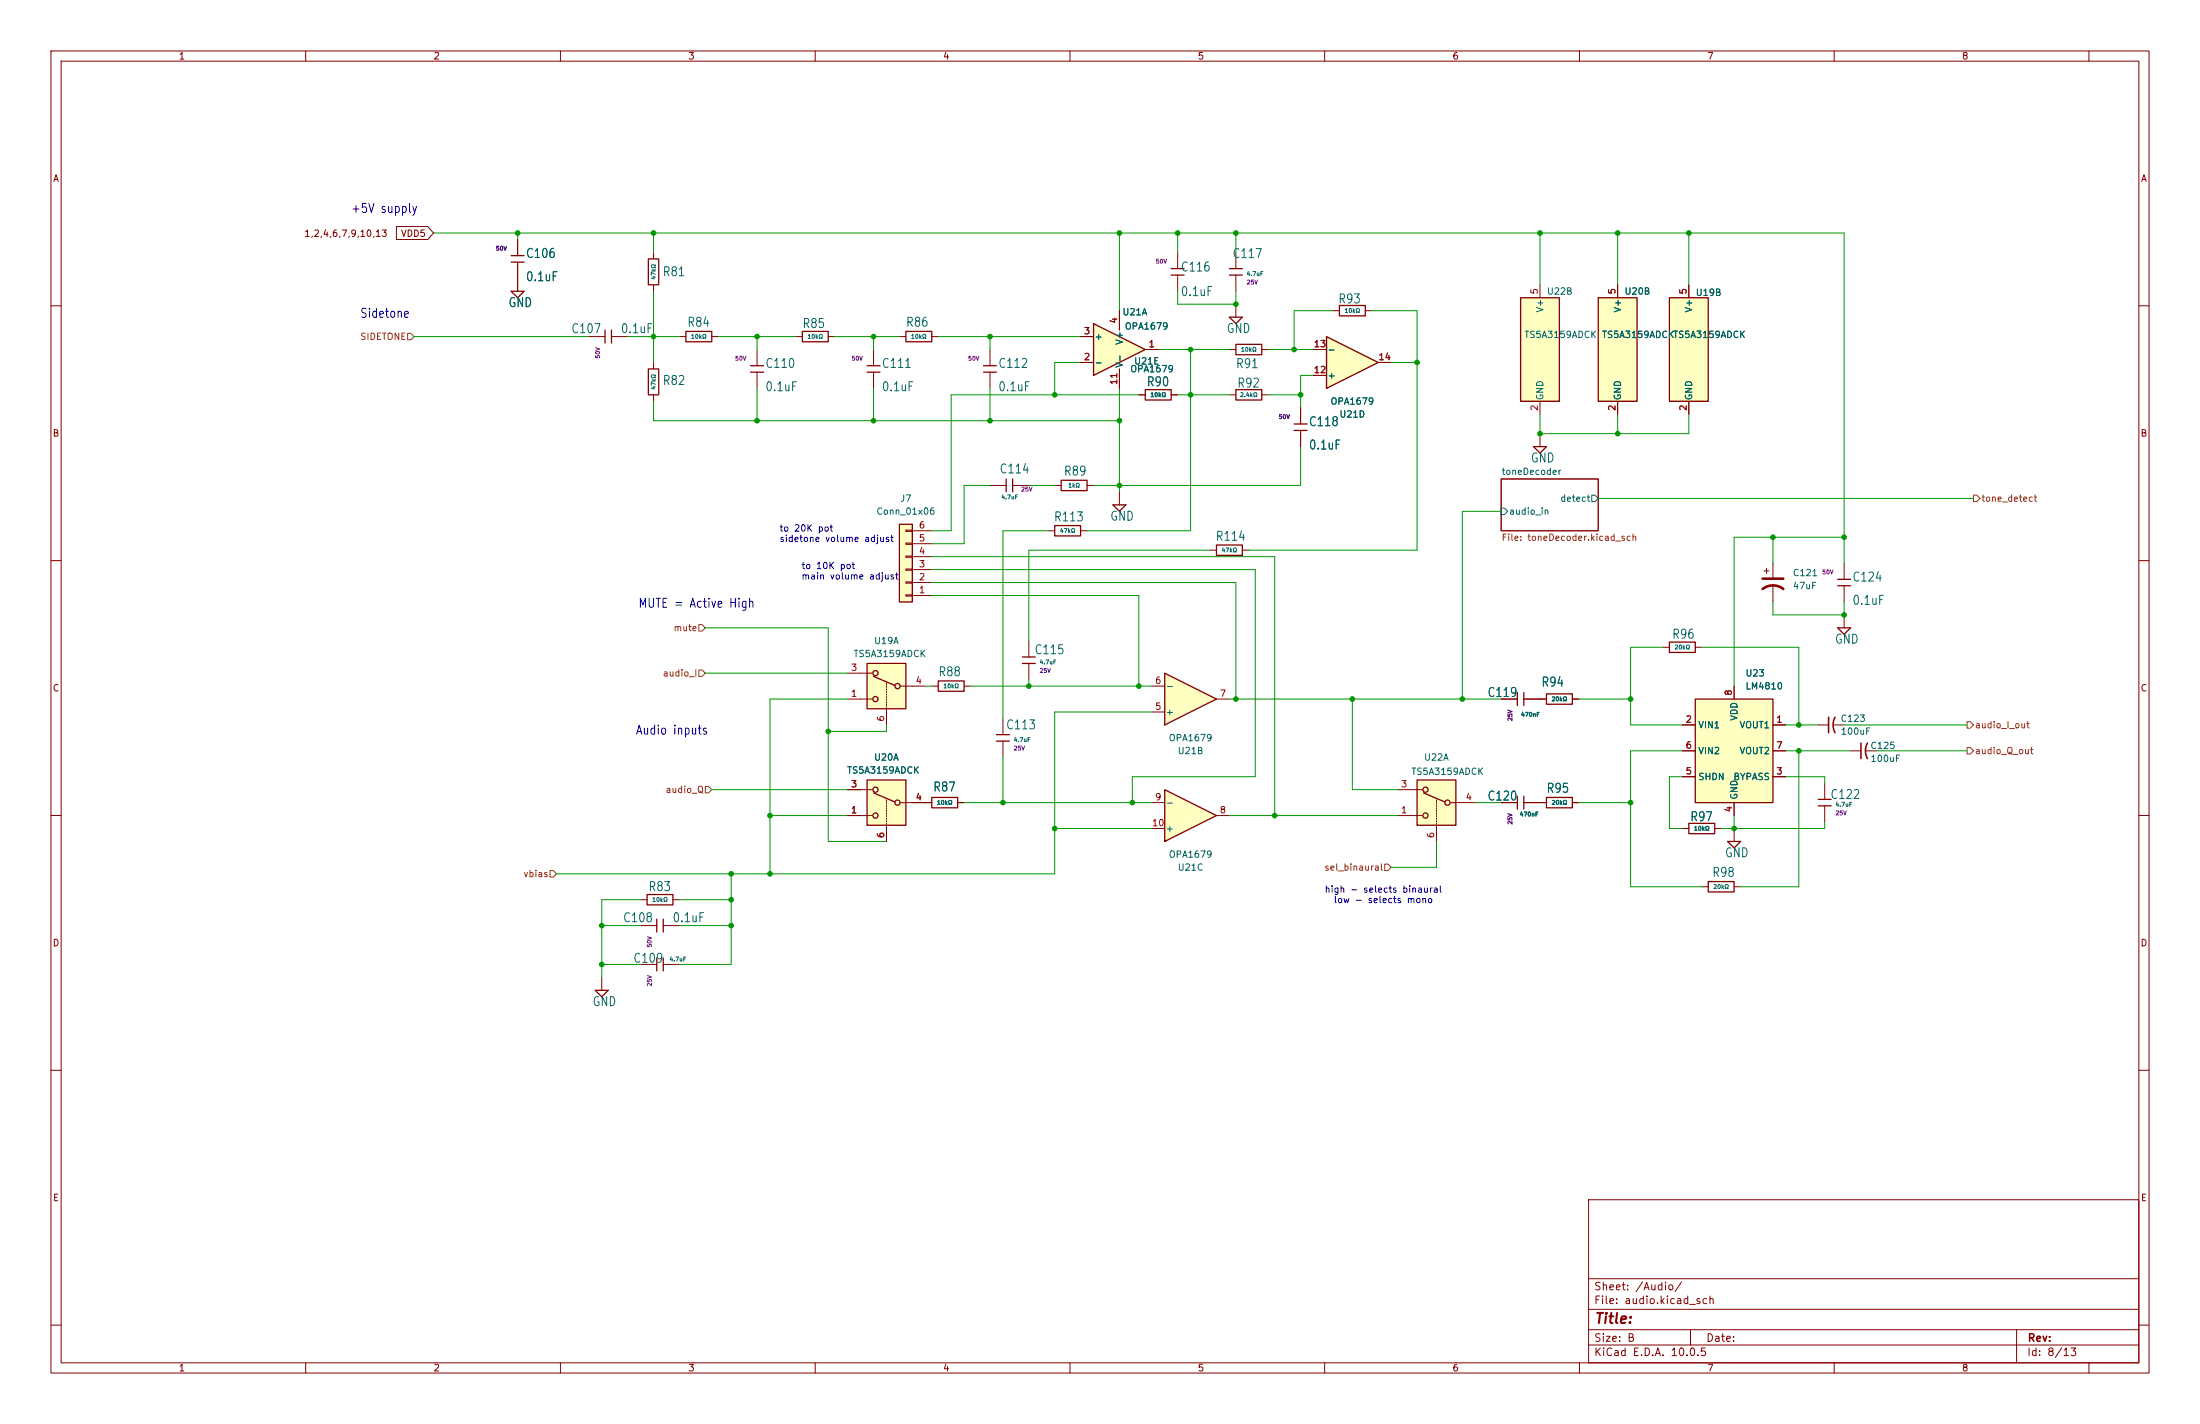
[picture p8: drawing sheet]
<svg xmlns="http://www.w3.org/2000/svg" width="432mm" height="279mm" viewBox="0 0 432 279" stroke-linecap="round" stroke-linejoin="round" font-family="sans-serif">
<g fill="none" stroke="#840000" stroke-width=".2">
<path d="M10 10h411.8v259.4h-411.8zM12 12h407.8v255.4h-407.8zM60 10v2M110 10v2M160 10v2M210 10v2M260 10v2M310 10v2M360 10v2M410 10v2M10 60h2M419.8 60h2"/>
<path d="M294.6 94h19.1v10.1h-19.1zM10 110h2M205.7 104.1h1.3M212.1 104.1h1.3M419.8 110h2M10 160h2M181.6 157.5h1.3M188 157.5h1.2M419.8 160h2M10 210h2M419.8 210h2M311.8 235.4h108v32h-108z"/>
<path d="M10 260h2M311.8 256.9h108M311.8 250.9h108M419.8 260h2M60 267.4v2M110 267.4v2M160 267.4v2M210 267.4v2M260 267.4v2M310 267.4v2M311.8 263.9h108M311.8 260.9h108"/>
<path d="M331.8 260.9v3M360 267.4v2M395.8 260.9v6.5M410 267.4v2"/>
</g>
<path d="M294.6 99.7h.7l.6 .6-.6 .7h-.7zM312.4 97.2h.7l.6 .6-.6 .6h-.7z" fill="none" stroke="#006464" stroke-width=".2"/>
<path d="M207 103.1h5.1v2.1h-5.1zM182.9 156.5h5.1v2h-5.1z" fill="none" stroke="#840000" stroke-width=".25"/>
<path d="M176.5 102.9h2.6v15.2h-2.6z" fill="#ffffc2"/>
<path d="M176.5 102.9h2.6v15.2h-2.6zM360.7 114.9h2.5M360.7 113.7h2.5M184.1 133.6h5.1v2h-5.1zM303.5 136.1h5.1v2.1h-5.1zM327.7 126h5v2h-5zM360.7 123.2h2.5l-1.3 1.3z" fill="none" stroke="#840000" stroke-width=".25"/>
<g fill="none" stroke="#840000" stroke-width=".2">
<path d="M177.8 116.7h1.3v.3h-1.3zM177.8 114.2h1.3v.2h-1.3zM177.8 111.6h1.3v.3h-1.3zM177.8 109.1h1.3v.2h-1.3zM177.8 106.6h1.3v.2h-1.3zM177.8 104h1.3v.3h-1.3zM179.1 116.8h3.8M179.1 114.3h3.8M179.1 111.8h3.8M179.1 109.2h3.8M179.1 106.7h3.8M179.1 104.1h3.8"/>
<path d="M346.2 112h1M346.7 111.5v1M348 110.5v2.8M348 114.8v3.3M361.9 110.5v3.2M361.9 114.9v3.2M182.9 134.6h1.2M189.2 134.6h1.3M302.3 137.2h1.2M308.6 137.2h1.3M326.4 127h1.3M332.7 127h1.3"/>
<path d="M361.9 120.7v2.5"/>
</g>
<path d="M345.9 115.6a3.3 3.3 0 0 1 4.1 0M345.9 113.5h4.1" fill="none" stroke="#840000" stroke-width=".51"/>
<path d="M170.2 153h7.6v8.9h-7.6z" fill="#ffffc2"/>
<g fill="none" stroke="#840000" stroke-width=".2">
<path d="M194.3 68.6v3.2M194.3 73v3.2M166.4 154.9h4.8M174 157v.2M174 157.5v.2M174 158v.2M174 158.5v.3M174 159v.3M174 159.5v.3M176.8 157.5h4.8M196.8 141v3.1M196.8 145.4v3.2"/>
<path d="M166.4 160h4.8M174 160v.3M174 160.5v.3M174 161v.3M174 161.5v.3M174 162.1v3"/>
</g>
<g fill="none" stroke="#840000" stroke-width=".25">
<path d="M193 73h2.6M193 71.8h2.6M170.2 153h7.6v8.9h-7.6zM171.4 155.6l4.2 1.8M195.6 144.1h2.5M195.6 145.4h2.5"/>
<circle cx="171.8" cy="154.9" r=".51"/>
<circle cx="176.1" cy="157.5" r=".51"/>
<circle cx="171.8" cy="160" r=".51"/>
</g>
<path d="M332.7 137.2h15.3v20.3h-15.3z" fill="#ffffc2"/>
<path d="M332.7 137.2h15.3v20.3h-15.3z" fill="none" stroke="#840000" stroke-width=".25"/>
<path d="M340.4 134.6v2.6M330.2 142.2h2.5M330.2 152.4h2.5M330.2 147.3h2.5M340.4 157.5v2.5M348 142.2h2.5M348 152.4h2.5M348 147.3h2.5" fill="none" stroke="#840000" stroke-width=".2"/>
<path d="M170.2 130.2h7.6v8.9h-7.6z" fill="#ffffc2"/>
<g fill="none" stroke="#840000" stroke-width=".2">
<path d="M223.5 77.5h1.3M229.9 77.5h1.2M166.4 132.1h4.8M166.4 137.2h4.8M174 134.1v.3M174 134.6v.3M174 135.1v.3M174 135.6v.3M174 136.1v.3M174 136.7v.2M174 137.2v.2M174 137.7v.2"/>
<path d="M174 138.2v.2M174 138.7v.2M174 139.2v3M176.8 134.6h4.8M356.9 142.2h2M358.1 153.7v3.1M358.1 158.1v3.2M359.9 142.2h2"/>
</g>
<g fill="none" stroke="#840000" stroke-width=".25">
<path d="M224.8 76.5h5.1v2h-5.1zM170.2 130.2h7.6v8.9h-7.6zM171.4 132.7l4.2 1.8M356.9 156.8h2.5M356.9 158.1h2.5"/>
<circle cx="171.8" cy="137.2" r=".51"/>
<circle cx="171.8" cy="132.1" r=".51"/>
<circle cx="176.1" cy="134.6" r=".51"/>
</g>
<path d="M358.9 140.7v3.1M360.2 140.7a3.2 3.2 0 0 0 0 3.1" fill="none" stroke="#840000" stroke-width=".3"/>
<path d="M214.6 63.5l10.2 5.1-10.2 5.1z" fill="#ffffc2"/>
<path d="M229.9 52.7h2.5M229.9 54h2.5M241.3 52.7h2.5M241.3 54h2.5M214.6 63.5l10.2 5.1-10.2 5.1zM254 84.5h2.5M254 83.2h2.5" fill="none" stroke="#840000" stroke-width=".25"/>
<path d="M231.1 49.5v3.2M231.1 54v3.2M242.6 49.5v3.2M242.6 54v3.2M212.1 71.1h2.5M212.1 66h2.5M219.7 61v3.8M219.7 72.4v3.8M224.8 68.6h2.5M255.3 80v3.2M255.3 84.5v3.1" fill="none" stroke="#840000" stroke-width=".2"/>
<path d="M228.6 154.9l10.2 5.1-10.2 5.1z" fill="#ffffc2"/>
<path d="M228.6 154.9l10.2 5.1-10.2 5.1z" fill="none" stroke="#840000" stroke-width=".25"/>
<path d="M226.1 157.5h2.5M226.1 162.6h2.5M238.8 160h2.5" fill="none" stroke="#840000" stroke-width=".2"/>
<path d="M228.6 132.1l10.2 5.1-10.2 5z" fill="#ffffc2"/>
<g fill="none" stroke="#840000" stroke-width=".25">
<path d="M134.6 65h5.1v2.1h-5.1zM147.3 73h2.6M147.3 71.8h2.6M157.5 65h5.1v2.1h-5.1zM170.2 73h2.5M170.2 71.8h2.5M197.5 94v2.5M198.8 94v2.5M301 87.6h2.5l-1.2 1.3zM238.8 106.9h5v2.1h-5zM200.7 128.9h2.5M200.7 130.2h2.5"/>
<path d="M228.6 132.1l10.2 5.1-10.2 5zM297.8 135.9v2.5M299.1 135.9v2.5M297.8 156.2v2.6M299.1 156.2v2.6M303.5 156.5h5.1v2h-5.1zM127 175.5h5.1v2h-5.1zM116.8 194.3h2.6l-1.3 1.3zM128.9 180.3v2.6M128.9 188v2.5M130.2 180.3v2.6M130.2 188v2.5"/>
</g>
<g fill="none" stroke="#840000" stroke-width=".2">
<path d="M133.3 66h1.3M139.7 66h1.3M148.6 68.6v3.2M148.6 73v3.2M156.2 66h1.3M162.6 66h1.2M171.4 68.6v3.2M171.4 73v3.2M194.3 95.3h3.2M198.8 95.3h3.1M302.3 85.1v2.5M237.5 108h1.3"/>
<path d="M243.8 108h1.3M201.9 125.7v3.2M201.9 130.2v3.2M226.1 139.7h2.5M226.1 134.6h2.5M238.8 137.2h2.5M294.6 137.2h3.2M299.1 137.2h3.2M294.6 157.5h3.2M299.1 157.5h4.4M308.6 157.5h1.3M125.7 176.5h1.3"/>
<path d="M132.1 176.5h1.2M118.1 191.8v2.5M125.7 181.6h3.2M125.7 189.2h3.2M130.2 181.6h3.1M130.2 189.2h3.1"/>
</g>
<path d="M278.1 153h7.6v8.9h-7.6z" fill="#ffffc2"/>
<g fill="none" stroke="#840000" stroke-width=".2">
<path d="M176.5 66h1.3M182.9 66h1.2M274.3 154.9h4.8M281.9 157v.2M281.9 157.5v.2M281.9 158v.2M281.9 158.5v.3M281.9 159v.3M281.9 159.5v.3M284.7 157.5h4.9M274.3 160h4.8M281.9 160v.3"/>
<path d="M281.9 160.5v.3M281.9 161v.3M281.9 161.5v.3M281.9 162.1v3"/>
</g>
<g fill="none" stroke="#840000" stroke-width=".25">
<path d="M177.8 65h5.1v2.1h-5.1zM278.1 153h7.6v8.9h-7.6zM279.4 155.6l4.2 1.8"/>
<circle cx="279.8" cy="154.9" r=".51"/>
<circle cx="284.1" cy="157.5" r=".51"/>
<circle cx="279.8" cy="160" r=".51"/>
</g>
<path d="M327.7 58.4h7.6v20.3h-7.6z" fill="#ffffc2"/>
<path d="M100.3 51.4h2.6M100.3 50.2h2.6M100.3 57.2h2.6l-1.3 1.2zM127.3 50.8h2v5.1h-2zM327.7 58.4h7.6v20.3h-7.6zM118.7 64.8v2.5M120 64.8v2.5M242.6 67.6h5v2h-5z" fill="none" stroke="#840000" stroke-width=".25"/>
<path d="M101.6 47v3.2M101.6 51.4v5.8M128.3 49.5v1.3M128.3 55.9v1.3M331.5 55.9v2.5M115.6 66h3.1M120 66h3.2M241.3 68.6h1.3M247.6 68.6h1.3M331.5 78.7v2.6" fill="none" stroke="#840000" stroke-width=".2"/>
<path d="M313.7 58.4h7.6v20.3h-7.6z" fill="#ffffc2"/>
<path d="M262.9 59.9h5.1v2.1h-5.1zM313.7 58.4h7.6v20.3h-7.6zM127.3 72.4h2v5.1h-2z" fill="none" stroke="#840000" stroke-width=".25"/>
<path d="M317.5 55.9v2.5M128.3 71.1v1.3M128.3 77.5v1.2M261.6 61h1.3M268 61h1.2M317.5 78.7v2.6" fill="none" stroke="#840000" stroke-width=".2"/>
<path d="M298.4 58.4h7.7v20.3h-7.7z" fill="#ffffc2"/>
<path d="M298.4 58.4h7.7v20.3h-7.7z" fill="none" stroke="#840000" stroke-width=".25"/>
<path d="M302.3 55.9v2.5M302.3 78.7v2.6" fill="none" stroke="#840000" stroke-width=".2"/>
<path d="M260.3 66l10.2 5.1-10.2 5.1z" fill="#ffffc2"/>
<path d="M241.3 62.2h2.5l-1.2 1.3zM242.6 76.5h5v2h-5zM260.3 66l10.2 5.1-10.2 5.1zM208.3 94.2h5.1v2.1h-5.1zM218.4 99.1h2.6l-1.3 1.2zM331.5 161.5h5v2.1h-5zM335.3 173h5.1v2h-5.1zM339.1 165.1h2.5l-1.2 1.3z" fill="none" stroke="#840000" stroke-width=".25"/>
<g fill="none" stroke="#840000" stroke-width=".2">
<path d="M77.8 44.4h6.2l1.1 1.3-1.1 1.3h-6.2zM101.6 47v3.2M101.6 51.4v5.8M242.6 59.7v2.5M317.5 55.9v2.5M331.5 55.9v2.5M212.1 71.1h2.5M212.1 66h2.5M219.7 61v3.8M219.7 72.4v3.8M223.5 77.5h1.3M224.8 68.6h2.5"/>
<path d="M229.9 77.5h1.2M241.3 77.5h1.3M247.6 77.5h1.3M257.8 73.7h2.5M257.8 68.6h2.5M270.5 71.1h2.5M317.5 78.7v2.6M331.5 78.7v2.6M207 95.3h1.3M213.4 95.3h1.2M219.7 96.5v2.6M255.3 80v3.2"/>
<path d="M255.3 84.5v3.1M294.6 137.2h3.2M299.1 137.2h4.4M308.6 137.2h1.3M340.4 134.6v2.6M166.4 154.9h2.5M179.1 157.5h3.8M188 157.5h1.2M294.6 157.5h3.2M299.1 157.5h4.4M308.6 157.5h1.3M330.2 147.3h2.5"/>
<path d="M330.2 142.2h2.5M330.2 152.4h2.5M340.4 157.5v2.5M348 147.3h2.5M348 142.2h2.5M348 152.4h2.5M363.2 147.3h2.1M366.3 147.3h2M166.4 160h2.5M174 162.6v2.5M330.2 162.6h1.3M334 174h1.3"/>
<path d="M336.5 162.6h1.3M340.4 162.6v2.5M340.4 174h1.2"/>
</g>
<path d="M365.3 145.8v3M366.5 145.8a3.2 3.2 0 0 0 0 3" fill="none" stroke="#840000" stroke-width=".3"/>
<path d="M80 65.4h.6l.7 .6-.7 .7h-.6zM387.3 97.2h.7l.6 .6-.6 .6h-.7zM137.2 131.4h.6l.6 .7-.6 .6h-.6zM137.2 122.6h.6l.6 .6-.6 .6h-.6zM138.4 154.3h.7l.6 .6-.6 .7h-.7zM386.1 141.6h.6l.6 .6-.6 .7h-.6zM386.1 146.7h.6l.6 .6-.6 .7h-.6zM107.9 170.8h.7l.6 .7-.6 .6h-.7zM271.8 169.5h.6l.6 .7-.6 .6h-.6z" fill="none" stroke="#725600" stroke-width=".2"/>
<g fill="none" stroke="#009600" stroke-width=".2">
<path d="M85.1 45.7h276.8v64.8M101.6 45.7v1.3M128.3 45.7v3.8M128.3 57.2v13.9M219.7 45.7v15.3M231.1 57.2v2.5h11.5v-2.5M231.1 45.7v3.8M242.6 45.7v3.8M302.3 45.7v10.2M317.5 45.7v10.2M331.5 45.7v10.2M81.3 66h34.3"/>
<path d="M123.2 66h10.1M128.3 78.7v3.9h91.4M141 66h15.2M148.6 66v2.6M148.6 76.2v6.4M163.8 66h12.7M171.4 66v2.6M171.4 76.2v6.4M184.1 66h28M194.3 66v2.6M194.3 76.2v6.4M212.1 71.1h-5.1v6.4"/>
<path d="M219.7 76.2v20.3M223.5 77.5h-36.8v26.6h-3.8M227.3 68.6h14M231.1 77.5h10.2M233.7 68.6v35.5h-20.3M248.9 77.5h6.4M248.9 68.6h8.9M257.8 73.7h-2.5v6.3M261.6 61h-7.6v7.6M269.2 61h8.9v47h-33M273 71.1h5.1M194.3 95.3h-5.1v11.4h-6.3"/>
<path d="M201.9 95.3h5.1M255.3 87.6v7.7h-40.7M302.3 81.3v3.8h29.2v-3.8M313.7 97.8h73.6M317.5 81.3v3.8M182.9 111.8h63.5v40.6h-24.2v5.1M182.9 114.3h59.7v22.9M182.9 109.2h67.3v50.8M182.9 116.8h40.6v17.8M205.7 104.1h-8.9v36.9M237.5 108h-35.6v17.7M294.6 100.3h-7.6v36.9"/>
<path d="M348 118.1v2.6h13.9v-2.6M348 105.4v5.1M361.9 105.4h-21.5v29.2M138.4 123.2h24.2v41.9h11.4M138.4 132.1h28M166.4 137.2h-15.3v34.3M181.6 134.6h1.3M190.5 134.6h35.6M201.9 133.4v1.2M226.1 139.7h-19.1v31.8h-97.8M241.3 137.2h53.3M265.4 137.2v17.7h8.9"/>
<path d="M309.9 137.2h10.1M326.4 127h-6.4v15.2h10.2M334 127h19.1v15.2M139.7 154.9h26.7M174 142.2v1.3h-11.4M189.2 157.5h36.9M196.8 148.6v8.9M289.6 157.5h5M309.9 157.5h10.1M330.2 152.4h-2.5v10.2h2.5M330.2 147.3h-10.2v26.7h14M350.5 152.4h7.6v1.3"/>
<path d="M350.5 147.3h12.7M350.5 142.2h6.4M353.1 147.3v26.7h-11.5M361.9 142.2h24.2M368.3 147.3h17.8M125.7 176.5h-7.6v15.3M133.3 176.5h10.2M143.5 171.5v17.7h-10.2M151.1 160h15.3M207 162.6h19.1M241.3 160h33M281.9 165.1v5.1h-8.9"/>
<path d="M340.4 160v2.6M358.1 161.3v1.3h-20.3M118.1 189.2h7.6M118.1 181.6h7.6M133.3 181.6h10.2"/>
</g>
<g fill="#009600" stroke="#009600" stroke-width=".2">
<circle cx="128.3" cy="66" r=".46"/>
<circle cx="148.6" cy="66" r=".46"/>
<circle cx="148.6" cy="82.6" r=".46"/>
<circle cx="171.4" cy="82.6" r=".46"/>
<circle cx="128.3" cy="45.7" r=".46"/>
<circle cx="101.6" cy="45.7" r=".46"/>
<circle cx="233.7" cy="77.5" r=".46"/>
<circle cx="219.7" cy="95.3" r=".46"/>
<circle cx="219.7" cy="82.6" r=".46"/>
<circle cx="219.7" cy="45.7" r=".46"/>
<circle cx="231.1" cy="45.7" r=".46"/>
<circle cx="233.7" cy="68.6" r=".46"/>
<circle cx="207" cy="77.5" r=".46"/>
<circle cx="196.8" cy="157.5" r=".46"/>
<circle cx="207" cy="162.6" r=".46"/>
<circle cx="162.6" cy="143.5" r=".46"/>
<circle cx="171.4" cy="66" r=".46"/>
<circle cx="194.3" cy="82.6" r=".46"/>
<circle cx="194.3" cy="66" r=".46"/>
<circle cx="143.5" cy="171.5" r=".46"/>
<circle cx="151.1" cy="171.5" r=".46"/>
<circle cx="151.1" cy="160" r=".46"/>
<circle cx="118.1" cy="189.2" r=".46"/>
<circle cx="143.5" cy="176.5" r=".46"/>
<circle cx="143.5" cy="181.6" r=".46"/>
<circle cx="118.1" cy="181.6" r=".46"/>
<circle cx="201.9" cy="134.6" r=".46"/>
<circle cx="223.5" cy="134.6" r=".46"/>
<circle cx="222.2" cy="157.5" r=".46"/>
<circle cx="250.2" cy="160" r=".46"/>
<circle cx="242.6" cy="137.2" r=".46"/>
<circle cx="254" cy="68.6" r=".46"/>
<circle cx="287" cy="137.2" r=".46"/>
<circle cx="265.4" cy="137.2" r=".46"/>
<circle cx="255.3" cy="77.5" r=".46"/>
<circle cx="361.9" cy="105.4" r=".46"/>
<circle cx="348" cy="105.4" r=".46"/>
<circle cx="317.5" cy="85.1" r=".46"/>
<circle cx="302.3" cy="85.1" r=".46"/>
<circle cx="353.1" cy="142.2" r=".46"/>
<circle cx="361.9" cy="120.7" r=".46"/>
<circle cx="340.4" cy="162.6" r=".46"/>
<circle cx="320" cy="157.5" r=".46"/>
<circle cx="353.1" cy="147.3" r=".46"/>
<circle cx="320" cy="137.2" r=".46"/>
<circle cx="242.6" cy="45.7" r=".46"/>
<circle cx="242.6" cy="59.7" r=".46"/>
<circle cx="278.1" cy="71.1" r=".46"/>
<circle cx="317.5" cy="45.7" r=".46"/>
<circle cx="302.3" cy="45.7" r=".46"/>
<circle cx="331.5" cy="45.7" r=".46"/>
</g>
<text font-size="2" fill="#840000" x="312.8" y="260.2">Title:</text>
<g font-size="1.8" fill="#0000c2">
<text x="68.8" y="42.2">+5V supply</text>
<text x="70.6" y="62.8">Sidetone</text>
<text x="125.2" y="119.7">MUTE = Active High</text>
<text x="124.7" y="144.6">Audio inputs</text>
</g>
<g font-size="1.8" fill="#006464">
<text x="103.1" y="51.1">C106</text>
<text x="231.6" y="53.7">C116</text>
<text x="241.8" y="51.1">C117</text>
<text x="103.1" y="55.6">0.1uF</text>
<text x="129.9" y="54.6">R81</text>
<text x="231.6" y="58.5">0.1uF</text>
<text x="262.5" y="60">R93</text>
<text x="99.7" y="60.7">GND</text>
<text x="112" y="65.8">C107</text>
<text x="121.7" y="65.8">0.1uF</text>
<text x="134.8" y="64.6">R84</text>
<text x="157.4" y="64.8">R85</text>
<text x="177.7" y="64.6">R86</text>
<text x="240.6" y="65.8">GND</text>
<text x="129.9" y="76">R82</text>
<text x="150.1" y="72.6">C110</text>
<text x="150.1" y="77.2">0.1uF</text>
<text x="173" y="72.6">C111</text>
<text x="173" y="77.2">0.1uF</text>
<text x="195.8" y="72.6">C112</text>
<text x="195.8" y="77.2">0.1uF</text>
<text x="224.9" y="76.2">R90</text>
<text x="242.5" y="72.7">R91</text>
<text x="242.7" y="76.5">R92</text>
<text x="256.8" y="84.1">C118</text>
<text x="256.8" y="88.6">0.1uF</text>
<text x="196.1" y="93.3">C114</text>
<text x="208.7" y="93.8">R89</text>
<text x="300.3" y="91.2">GND</text>
<text x="206.7" y="102.7">R113</text>
<text x="217.8" y="102.6">GND</text>
<text x="238.5" y="106.6">R114</text>
<text x="363.5" y="114.6">C124</text>
<text x="363.5" y="119.1">0.1uF</text>
<text x="328.1" y="125.8">R96</text>
<text x="202.9" y="128.8">C115</text>
<text x="360" y="126.7">GND</text>
<text x="184" y="133.1">R88</text>
<text x="291.8" y="137.2">C119</text>
<text x="302.4" y="135.2">R94</text>
<text x="197.3" y="143.5">C113</text>
<text x="183" y="155.7">R87</text>
<text x="303.4" y="156">R95</text>
<text x="291.8" y="157.5">C120</text>
<text x="331.6" y="161.6">R97</text>
<text x="359.1" y="157.2">C122</text>
<text x="335.9" y="172.5">R98</text>
<text x="338.4" y="168.7">GND</text>
<text x="127.2" y="175.3">R83</text>
<text x="122.2" y="181.4">C108</text>
<text x="131.9" y="181.4">0.1uF</text>
<text x="124.2" y="189.4">C109</text>
<text x="116.2" y="197.9">GND</text>
</g>
<g font-size="1.5" fill="#840000">
<text x="312.8" y="256.2">File: audio.kicad_sch</text>
<text x="312.8" y="253.5">Sheet: /Audio/</text>
<text x="312.8" y="263.6">Size: B</text>
<text x="334.8" y="263.6">Date:</text>
<text x="397.8" y="263.6">Rev:</text>
<text x="312.8" y="266.4">KiCad E.D.A. 10.0.5</text>
<text x="397.8" y="266.4">Id: 8/13</text>
</g>
<g font-size="1.3" fill="#840000">
<text x="35" y="12">1</text>
<text x="85" y="12">2</text>
<text x="135" y="12">3</text>
<text x="185" y="12">4</text>
<text x="235" y="12">5</text>
<text x="285" y="12">6</text>
<text x="335" y="12">7</text>
<text x="385" y="12">8</text>
<text x="10.3" y="36">A</text>
<text x="420.1" y="36">A</text>
<text x="59.6" y="46.8">1,2,4,6,7,9,10,13</text>
<text x="78.6" y="46.8">VDD5</text>
<text x="10.2" y="86">B</text>
<text x="420" y="86">B</text>
<text x="10.2" y="136">C</text>
<text x="420" y="136">C</text>
<text x="10.2" y="186">D</text>
<text x="420" y="186">D</text>
<text x="10.3" y="236">E</text>
<text x="420.1" y="236">E</text>
<text x="35" y="269.4">1</text>
<text x="85" y="269.4">2</text>
<text x="135" y="269.4">3</text>
<text x="185" y="269.4">4</text>
<text x="235" y="269.4">5</text>
<text x="285" y="269.4">6</text>
<text x="335" y="269.4">7</text>
<text x="385" y="269.4">8</text>
</g>
<g font-size="1.3" fill="#a90000">
<text x="302.1" y="57.9" transform="rotate(-90 302.1 57.9)">5</text>
<text x="317.4" y="57.9" transform="rotate(-90 317.4 57.9)">5</text>
<text x="331.3" y="57.9" transform="rotate(-90 331.3 57.9)">5</text>
<text x="212.6" y="65.9">3</text>
<text x="219.6" y="63.6" transform="rotate(-90 219.6 63.6)">4</text>
<text x="212.6" y="71">2</text>
<text x="225.3" y="68.4">1</text>
<text x="257.7" y="68.4">13</text>
<text x="270.4" y="71">14</text>
<text x="219.6" y="75.6" transform="rotate(-90 219.6 75.6)">11</text>
<text x="257.7" y="73.5">12</text>
<text x="302.1" y="80.7" transform="rotate(-90 302.1 80.7)">2</text>
<text x="317.4" y="80.7" transform="rotate(-90 317.4 80.7)">2</text>
<text x="331.3" y="80.7" transform="rotate(-90 331.3 80.7)">2</text>
<text x="180.2" y="106.5">5</text>
<text x="180.2" y="104">6</text>
<text x="180.2" y="111.6">3</text>
<text x="180.2" y="109.1">4</text>
<text x="180.2" y="116.7">1</text>
<text x="180.2" y="114.2">2</text>
<text x="166.9" y="131.9">3</text>
<text x="166.9" y="137">1</text>
<text x="179.6" y="134.5">4</text>
<text x="226.6" y="134.5">6</text>
<text x="239.3" y="137">7</text>
<text x="340.2" y="136.6" transform="rotate(-90 340.2 136.6)">8</text>
<text x="173.9" y="141.7" transform="rotate(-90 173.9 141.7)">6</text>
<text x="226.6" y="139.6">5</text>
<text x="330.7" y="142.1">2</text>
<text x="348.5" y="142.1">1</text>
<text x="330.7" y="147.2">6</text>
<text x="348.5" y="147.2">7</text>
<text x="166.9" y="154.8">3</text>
<text x="274.9" y="154.8">3</text>
<text x="330.7" y="152.3">5</text>
<text x="348.5" y="152.3">3</text>
<text x="166.9" y="159.9">1</text>
<text x="179.6" y="157.3">4</text>
<text x="226.6" y="157.3">9</text>
<text x="239.3" y="159.9">8</text>
<text x="274.9" y="159.9">1</text>
<text x="287.6" y="157.3">4</text>
<text x="340.2" y="159.5" transform="rotate(-90 340.2 159.5)">4</text>
<text x="173.9" y="164.6" transform="rotate(-90 173.9 164.6)">6</text>
<text x="226" y="162.4">10</text>
<text x="281.8" y="164.6" transform="rotate(-90 281.8 164.6)">6</text>
</g>
<g font-size="1.3" fill="#006464">
<text x="303.5" y="58.1">U22B</text>
<text x="318.8" y="58.1">U20B</text>
<text x="332.7" y="58.4">U19B</text>
<text x="220.2" y="62.2">U21A</text>
<text x="220.7" y="65">OPA1679</text>
<text x="303.2" y="61.4" transform="rotate(-90 303.2 61.4)">V+</text>
<text x="318.5" y="61.4" transform="rotate(-90 318.5 61.4)">V+</text>
<text x="332.4" y="61.4" transform="rotate(-90 332.4 61.4)">V+</text>
<text x="214.7" y="67">+</text>
<text x="220.7" y="67.8" transform="rotate(-90 220.7 67.8)">V+</text>
<text x="222.5" y="71.8">U21E</text>
<text x="260.5" y="69.5">-</text>
<text x="299.1" y="66.6">TS5A3159ADCK</text>
<text x="314.3" y="66.6">TS5A3159ADCKTS5A3159ADCK</text>
<text x="214.7" y="72.1">-</text>
<text x="220.7" y="72.3" transform="rotate(-90 220.7 72.3)">V-</text>
<text x="221.7" y="73.4">OPA1679</text>
<text x="260.5" y="74.6">+</text>
<text x="261" y="79.7">OPA1679</text>
<text x="262.8" y="82.2">U21D</text>
<text x="303.2" y="78.6" transform="rotate(-90 303.2 78.6)">GND</text>
<text x="318.5" y="78.6" transform="rotate(-90 318.5 78.6)">GND</text>
<text x="332.4" y="78.6" transform="rotate(-90 332.4 78.6)">GND</text>
<text x="294.6" y="93.5">toneDecoder</text>
<text x="171.9" y="101.3">Conn_01x06</text>
<text x="176.6" y="98.8">J7</text>
<text x="296.1" y="101.3">audio_in</text>
<text x="306.1" y="98.8">detect</text>
<text x="351.8" y="113.4">C121</text>
<text x="351.8" y="115.9">47uF</text>
<text x="167.4" y="129.2">TS5A3159ADCK</text>
<text x="171.4" y="126.7">U19A</text>
<text x="228.7" y="135.6">-</text>
<text x="342.5" y="133">U23</text>
<text x="342.5" y="135.6">LM4810</text>
<text x="228.7" y="140.7">+</text>
<text x="333.2" y="143.2">VIN1</text>
<text x="341.3" y="143.2">VOUT1</text>
<text x="341.3" y="141.5" transform="rotate(-90 341.3 141.5)">VDD</text>
<text x="361.2" y="141.9">C123</text>
<text x="171.4" y="149.6">U20A</text>
<text x="229.3" y="145.7">OPA1679</text>
<text x="231" y="148.3">U21B</text>
<text x="279.4" y="149.6">U22A</text>
<text x="333.2" y="148.3">VIN2</text>
<text x="341.3" y="148.3">VOUT2</text>
<text x="361.2" y="144.5">100uF</text>
<text x="367" y="147.3">C125</text>
<text x="367" y="149.8">100uF</text>
<text x="166.1" y="152.1">TS5A3159ADCK</text>
<text x="276.9" y="152.3">TS5A3159ADCK</text>
<text x="333.2" y="153.4">SHDN</text>
<text x="340.1" y="153.4">BYPASS</text>
<text x="228.7" y="158.4">-</text>
<text x="341.3" y="157" transform="rotate(-90 341.3 157)">GND</text>
<text x="228.7" y="163.5">+</text>
<text x="229.3" y="168.6">OPA1679</text>
<text x="231" y="171.1">U21C</text>
</g>
<g font-size="1.3" fill="#725600">
<text x="70.6" y="67">SIDETONE</text>
<text x="388.8" y="98.8">tone_detect</text>
<text x="294.6" y="106.4">File: toneDecoder.kicad_sch</text>
<text x="132.1" y="124.2">mute</text>
<text x="130" y="133">audio_I</text>
<text x="387.5" y="143.2">audio_I_out</text>
<text x="387.5" y="148.3">audio_Q_out</text>
<text x="130.5" y="155.9">audio_Q</text>
<text x="102.6" y="172.4">vbias</text>
<text x="259.8" y="171.1">sel_binaural</text>
</g>
<g font-size="1.3" fill="#0000c2">
<text x="152.9" y="104.6">to 20K pot</text>
<text x="152.9" y="106.7">sidetone volume adjust</text>
<text x="157.2" y="112">to 10K pot</text>
<text x="157.2" y="114">main volume adjust</text>
<text x="259.9" y="175.5">high - selects binaural</text>
<text x="261.7" y="177.5">low - selects mono</text>
</g>
<g font-size=".8" fill="#840084">
<text x="97.2" y="49.4">50V</text>
<text x="226.7" y="51.9">50V</text>
<text x="244.6" y="56">25V</text>
<text x="117.9" y="70.4" transform="rotate(-90 117.9 70.4)">50V</text>
<text x="144.2" y="70.9">50V</text>
<text x="167.1" y="70.9">50V</text>
<text x="189.9" y="70.9">50V</text>
<text x="250.9" y="82.4">50V</text>
<text x="200.3" y="96.6">25V</text>
<text x="357.6" y="112.9">50V</text>
<text x="204" y="132.2">25V</text>
<text x="297" y="141.6" transform="rotate(-90 297 141.6)">25V</text>
<text x="198.9" y="147.4">25V</text>
<text x="297" y="161.9" transform="rotate(-90 297 161.9)">25V</text>
<text x="360.2" y="160.1">25V</text>
<text x="128.1" y="186" transform="rotate(-90 128.1 186)">50V</text>
<text x="128.1" y="193.6" transform="rotate(-90 128.1 193.6)">25V</text>
</g>
<g font-size=".8" fill="#006464">
<text x="128.9" y="55" transform="rotate(-90 128.9 55)">47kΩ</text>
<text x="244.6" y="54.3">4.7uF</text>
<text x="263.8" y="61.6">10kΩ</text>
<text x="135.5" y="66.6">10kΩ</text>
<text x="158.4" y="66.6">10kΩ</text>
<text x="178.7" y="66.6">10kΩ</text>
<text x="243.5" y="69.2">10kΩ</text>
<text x="128.9" y="76.6" transform="rotate(-90 128.9 76.6)">47kΩ</text>
<text x="225.7" y="78.1">10kΩ</text>
<text x="243.3" y="78.1">2.4kΩ</text>
<text x="209.6" y="95.9">1kΩ</text>
<text x="196.4" y="98.1">4.7uF</text>
<text x="207.9" y="104.7">47kΩ</text>
<text x="239.7" y="108.6">47kΩ</text>
<text x="204" y="130.5">4.7uF</text>
<text x="328.6" y="127.6">20kΩ</text>
<text x="185.1" y="135.2">10kΩ</text>
<text x="304.4" y="137.8">20kΩ</text>
<text x="298.4" y="140.8">470nF</text>
<text x="198.9" y="145.8">4.7uF</text>
<text x="183.8" y="158.1">10kΩ</text>
<text x="298.2" y="160.4">470nF</text>
<text x="304.4" y="158.1">20kΩ</text>
<text x="360.2" y="158.5">4.7uF</text>
<text x="332.4" y="163.2">10kΩ</text>
<text x="127.9" y="177.1">10kΩ</text>
<text x="336.2" y="174.6">20kΩ</text>
<text x="131.3" y="188.8">4.7uF</text>
</g>
</svg>
